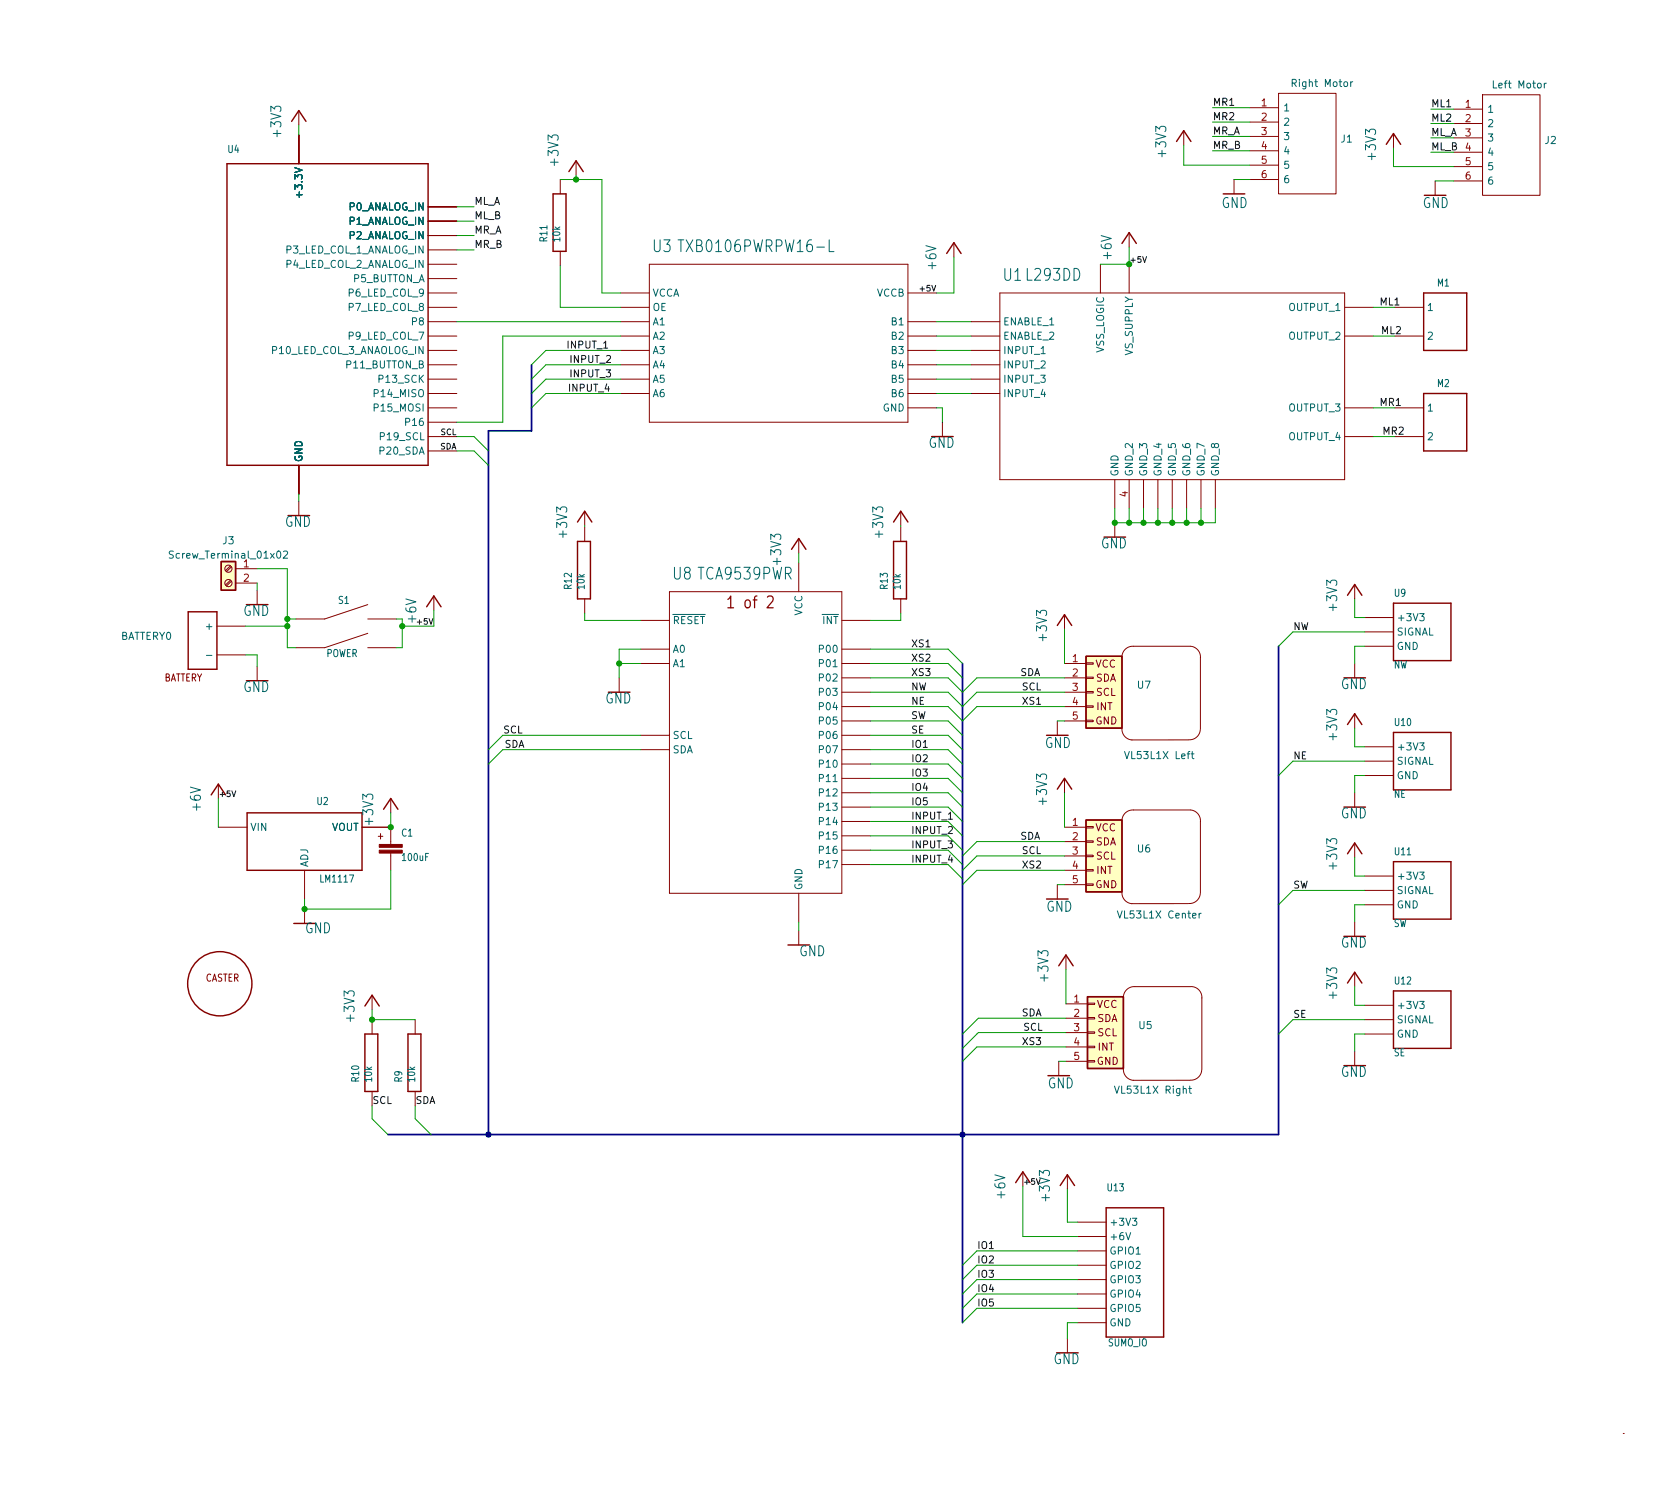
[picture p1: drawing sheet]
<svg xmlns="http://www.w3.org/2000/svg" width="297mm" height="264mm" viewBox="0 0 297 264" stroke-linecap="round" stroke-linejoin="round" font-family="sans-serif">
<g fill="none" stroke="#840000" stroke-width=".18">
<path d="M52.8 19.6v2.5M221 19.1h5.1M226.1 16.5h10.1v17.8h-10.1zM257 19.3h5.1M262.1 16.8h10.2v17.7h-10.2zM52.8 23.9v5.1M75.7 36.6h5.1M75.7 39.1h5.1M99.1 31.8v2.5M101.9 28.4v2.6M209.3 23.1v2.6M218.2 31.8v2.5"/>
<path d="M221 21.6h5.1M221 24.1h5.1M221 26.7h5.1M221 29.2h5.1M221 31.8h5.1M246.4 23.6v2.6M253.7 32v2.5M257 21.8h5.1M257 24.4h5.1M257 26.9h5.1M257 29.5h5.1M257 32h5.1"/>
<path d="M75.7 54.4h5.1M75.7 59.4h5.1M75.7 41.7h5.1M75.7 44.2h5.1M75.7 46.7h5.1M75.7 49.3h5.1M75.7 51.8h5.1M75.7 56.9h5.1M99.1 44.5v2.5M109.7 54.4h5.1M109.7 59.4h5.1M109.7 51.8h5.1"/>
<path d="M109.7 56.9h5.1M114.8 46.7h45.7v28h-45.7zM160.5 59.4h5.1M160.5 51.8h5.1M160.5 56.9h5.1M168.7 42.9v2.6M171.7 59.4h5.1M171.7 56.9h5.1M176.8 51.8h60.9v33h-60.9zM194.6 46.7v5.1M199.6 41.1v2.6M199.6 46.7v5.1"/>
<path d="M237.7 54.4h5.1M237.7 59.4h5.1M246.6 54.4h5.1M246.6 59.4h5.1M75.7 72.1h5.1M75.7 77.2h5.1M75.7 62h5.1M75.7 64.5h5.1M75.7 67.1h5.1M75.7 69.6h5.1M75.7 74.7h5.1M75.7 79.8h5.1"/>
<path d="M109.7 62h5.1M109.7 64.5h5.1M109.7 67.1h5.1M109.7 69.6h5.1M160.5 72.1h5.1M160.5 62h5.1M160.5 64.5h5.1M160.5 67.1h5.1M160.5 69.6h5.1M166.6 74.7v2.5M171.7 62h5.1M171.7 64.5h5.1"/>
<path d="M171.7 67.1h5.1M171.7 69.6h5.1M237.7 72.1h5.1M237.7 77.2h5.1M246.6 72.1h5.1M246.6 77.2h5.1M52.8 82.3v5.1M52.8 88.6v2.6M103.4 90.4v2.6M103.4 93.2v2.6M141.2 95.3v2.5M141.2 99.6v5"/>
<path d="M159.3 90.4v2.6M159.3 93.2v2.6M197.1 84.8v5.1M197.1 92.5v2.5M199.6 84.8v5.1M202.2 84.8v5.1M204.7 84.8v5.1M207.3 84.8v5.1M209.8 84.8v5.1M212.3 84.8v5.1M214.9 84.8v5.1M38.4 110.7h5"/>
<path d="M38.4 115.8h5M40.7 102.6l-.8 .9M40.7 100.1l-.8 .8M40.9 102.8l-.8 .8M40.9 100.3l-.8 .8M41.7 100.6h3.8M41.7 103.1h3.8M45.5 104.4v2.5M45.5 117.9v2.5M65 112l-7.6 2.6h-5.1M65 106.9l-7.6 2.6h-5.1M65 109.5h5.1"/>
<path d="M65 114.6h5.1M76.7 105.4v2.6M103.4 105.9v2.6M109.5 119.9v2.5M113.3 117.3h5.1M113.3 109.7h5.1M113.3 114.8h5.1M118.4 104.6h30.4v53.4h-30.4zM148.8 117.3h5.1M148.8 119.9h5.1M148.8 109.7h5.1M148.8 114.8h5.1"/>
<path d="M159.3 105.9v2.6M188.2 117.3h3.8M188.2 119.9h3.8M188.2 108.7v2.6M192 119.8h1.3v.2h-1.3zM192 117.2h1.3v.3h-1.3zM210.4 114.3h-10a1.91 1.91 0 0 0-2 1.8M210.5 114.3a1.91 1.91 0 0 1 1.7 2M212.2 116.3v12.7M239.5 103.4v2.5M239.5 117.3v2.6M241.3 114.3h5.1"/>
<path d="M241.3 109.2h5.1M241.3 111.8h5.1M38.6 138.7v2.5M113.3 130h5.1M113.3 132.6h5.1M148.8 122.4h5.1M148.8 125h5.1M148.8 127.5h5.1M148.8 130h5.1M148.8 132.6h5.1M148.8 135.1h5.1M148.8 137.7h5.1"/>
<path d="M186.9 127.5v2.5M188.2 122.4h3.8M188.2 125h3.8M188.2 127.5h3.8M188.2 137.7v2.5M192 127.4h1.3v.2h-1.3zM192 124.8h1.3v.3h-1.3zM192 122.3h1.3v.3h-1.3zM198.4 128.8a1.91 1.91 0 0 0 1.8 2.1M210.1 130.9h-10M212.2 129.1a1.91 1.91 0 0 1-2 1.7M239.5 126.2v2.6"/>
<path d="M241.3 132.1h5.1M241.3 137.2h5.1M241.3 134.6h5.1M38.6 146.3h5.1M53.8 153.9v5.1M64 146.3h5.1v3.1M69.1 141.2v2.6M69.1 150.9v3M141.2 158v5.1M148.8 140.2h5.1M148.8 142.7h5.1M148.8 145.3h5.1"/>
<path d="M148.8 147.8h5.1M148.8 150.4h5.1M148.8 152.9h5.1M186.9 156.5v2.5M188.2 146.3h3.8M188.2 148.8h3.8M188.2 151.4h3.8M188.2 153.9h3.8M188.2 156.5h3.8M192 156.3h1.3v.3h-1.3zM192 153.8h1.3v.3h-1.3zM192 151.3h1.3v.2h-1.3z"/>
<path d="M192 148.7h1.3v.3h-1.3zM192 146.2h1.3v.2h-1.3zM198.4 157.8a1.91 1.91 0 0 0 1.8 2M210.1 159.8h-10M210.4 143.3h-10a1.91 1.91 0 0 0-2 1.7M210.5 143.3a1.91 1.91 0 0 1 1.7 2M212.2 158a1.91 1.91 0 0 1-2 1.8M212.2 145.2v12.7M239.5 140.2v2.5M239.5 149.1v2.5M241.3 154.9h5.1M241.3 157.5h5.1"/>
<path d="M53.8 160.8v2.5M65.8 176v2.6M141.2 164.6v2.5M188.5 168.9v2.6M188.5 177.5h3.8M192.3 180h1.2v.2h-1.2zM192.3 177.4h1.2v.3h-1.2zM198.6 176.3a1.91 1.91 0 0 1 2.1-1.8h10a1.9 1.9 0 0 1 1.8 2v12.7M239.5 163.1v2.5M239.5 172v2.5M241.3 160h5.1M241.3 177.8h5.1"/>
<path d="M65.8 180.3v2.6M65.8 193v2.6M73.4 180.3v2.6M73.4 193v2.6M187.2 187.7v2.5M188.5 180.1h3.8M188.5 182.6h3.8M188.5 185.2h3.8M188.5 187.7h3.8M192.3 187.6h1.2v.2h-1.2zM192.3 185h1.2v.3h-1.2zM192.3 182.5h1.2v.3h-1.2z"/>
<path d="M198.6 189a1.91 1.91 0 0 0 1.8 2.1M210.4 191.1h-10M212.5 189.3a1.91 1.91 0 0 1-2.1 1.7M239.5 185.9v2.6M241.3 182.9h5.1M241.3 180.3h5.1M180.8 207.3v2.5M188.7 207.8v2.5M190.5 216.2h5.1M190.5 218.7h5.1M188.7 236.7v2.6M190.5 233.9h5.1"/>
<path d="M190.5 221.2h5.1M190.5 223.8h5.1M190.5 226.3h5.1M190.5 228.9h5.1M190.5 231.4h5.1M287 253.5h.1"/>
<circle cx="40.4" cy="103.1" r=".63"/>
<circle cx="40.4" cy="100.6" r=".63"/>
</g>
<g fill="none" stroke="#840000" stroke-width=".25">
<path d="M40.1 29h35.6v53.3h-35.6zM51.6 21.5l1.2-1.9 1.3 1.9M97.8 34.3h2.3v10.2h-2.3zM100.6 30.4l1.3-2 1.2 2M208 25l1.3-1.9 1.3 1.9M245.1 25.5l1.3-1.9 1.2 1.9M167.4 44.8l1.3-1.9 1.2 1.9M198.4 43.1l1.2-2 1.3 2M251.7 51.8h7.6v10.2h-7.6zM251.7 69.6h7.6v10.2h-7.6zM39.1 99.3h2.6v5.1h-2.6zM102.1 92.3l1.3-1.9 1.2 1.9"/>
<path d="M102.1 95.8h2.3v10.1h-2.3zM140 97.2l1.2-1.9 1.3 1.9M158 95.8h2.3v10.1h-2.3zM158 92.3l1.3-1.9 1.2 1.9M33.3 108.2h5.1v10.2h-5.1zM75.4 107.3l1.3-1.9 1.3 1.9M186.9 110.6l1.3-1.9 1.3 1.9M192 116.1h6.4v12.7h-6.4zM238.3 105.3l1.2-1.9 1.3 1.9M246.4 106.7h10.1v10.1h-10.1zM186.9 139.6l1.3-1.9 1.3 1.9M238.3 128.1l1.2-1.9 1.3 1.9"/>
<path d="M246.4 129.5h10.1v10.2h-10.1zM37.3 140.6l1.3-1.9 1.3 1.9M43.7 143.8h20.3v10.1h-20.3zM67.8 143.1l1.3-1.9 1.3 1.9M192 145h6.4v12.7h-6.4zM238.3 151l1.2-1.9 1.3 1.9M246.4 152.4h10.1v10.2h-10.1zM51.9 163.3h3.9M64.5 177.9l1.3-1.9 1.3 1.9M139.3 167.1h3.8M187.2 170.8l1.3-1.9 1.2 1.9M192.3 176.3h6.3v12.7h-6.3z"/>
<path d="M238.3 173.9l1.2-1.9 1.3 1.9M246.4 175.3h10.1v10.1h-10.1zM64.5 182.9h2.3v10.1h-2.3zM72.1 182.9h2.3v10.1h-2.3zM179.6 209.2l1.2-1.9 1.3 1.9M187.5 209.7l1.2-1.9 1.3 1.9M195.6 213.6h10.1v22.9h-10.1z"/>
<circle cx="38.9" cy="174" r="5.7"/>
</g>
<g fill="none" stroke="#006464" stroke-width=".18">
<path d="M238.8 14.5v.8M239.2 14.5l-.4 .2M273 14.7v.9M273.4 14.7l-.4 .3M52.9 34v.9M119.9 42.4h1M146.6 42.4v2.1h.9M30.6 97.5h-.4l-.2 .1v.3l.5 .3 .1 .3-.2 .2h-.5M50.1 97.6l.5-.1 .2 .3-.7 .9h.7M36.5 115.9h1M251 108.5h.8l-.4 .5 .3 .1v.6l-.1 .1-.6-.1M210.6 133.3h.5"/>
<path d="M210.8 132.9v1.1l.3 .2M251 131.4h.8l-.4 .5 .3 .1v.5l-.1 .2-.6-.2M251 154.2h.8l-.4 .5 .3 .1v.6l-.1 .1-.6-.1M197.6 161.1l.4 1.3 .4-1.3M212 161.5v.9M212.4 161.5l-.4 .3M251 177.1h.8l-.4 .5 .3 .1v.6l-.1 .1-.6-.1M210.2 192.5h.5M210.4 192.1v1.1l.3 .2M199.1 218l.4 1.3 .4-1.3M200.2 215.5h.8l-.4 .4 .3 .2v.5l-.1 .1-.6-.1"/>
</g>
<g fill="#ffffc2" stroke="#ffffc2" stroke-width=".18">
<path d="M192 116.1h6.4v12.7h-6.4z"/>
<path d="M39.1 99.3h2.6v5.1h-2.6z"/>
<path d="M192 145h6.4v12.7h-6.4z"/>
<path d="M192.3 176.3h6.3v12.7h-6.3z"/>
</g>
<g fill="#840000" stroke="#840000" stroke-width=".18">
<path d="M67.1 150.4h4v.5h-4z"/>
<path d="M67.1 149.4h4v.5h-4z"/>
</g>
<path d="M128.7 106l.5-.6v2.1M128.7 107.5h1M135.7 105.6l.2-.2 .6 .1a.63 .63 0 0 1 .1 .8l-1 1.2h1.1" fill="none" stroke="#840000" stroke-width=".22"/>
<path d="M202 45.4l.4 1 .3-1M41 139.9l.3 1 .4-1" fill="none" stroke="#0f0f0f" stroke-width=".18"/>
<path d="M94 64.5v11.7h-7.6v124.5M170.2 117.3v116.6M226.1 114.3v86.4h-157.5" fill="none" stroke="#000084" stroke-width=".3"/>
<g fill="none" stroke="#009600" stroke-width=".18">
<path d="M214.4 19.1h6.6M253 19.3h4M52.8 22.1v1.8M80.8 39.1h3M80.8 36.6h3M99.1 31.8h7.3v20h3.3M101.9 31v.8M209.3 25.7v3.5h11.7M214.4 21.6h6.6M214.4 24.1h6.6M214.4 26.7h6.6M218.2 31.8h2.8"/>
<path d="M246.4 26.2v3.3h10.6M253 26.9h4M253 24.4h4M253 21.8h4M253.7 32h3.3M80.8 41.7h3M80.8 44.2h3M80.8 56.9h28.9M99.1 47v7.4h10.6M109.7 59.4h-20.8v15.3h-8.1M165.6 59.4h6.1M165.6 56.9h6.1"/>
<path d="M168.7 45.5v6.3h-3.1M199.6 43.7v3h-5M242.8 54.4h3.8M242.8 59.4h3.8M80.8 79.8h3l2.6 2.5M80.8 77.2h3l2.6 2.6M109.7 67.1h-13.2l-2.5 2.5M109.7 62h-13.2l-2.5 2.5M109.7 69.6h-13.2l-2.5 2.5M109.7 64.5h-13.2l-2.5 2.6M165.6 72.1h1v2.6M165.6 67.1h6.1"/>
<path d="M165.6 62h6.1M165.6 69.6h6.1M165.6 64.5h6.1M242.8 72.1h3.8M242.8 77.2h3.8M52.8 87.4v1.2M103.4 93v.2M141.2 97.8v1.8M159.3 93v.2M197.1 89.9v2.6h17.8v-2.6M199.6 89.9v2.6M202.2 89.9v2.6"/>
<path d="M204.7 89.9v2.6M207.3 89.9v2.6M209.8 89.9v2.6M212.3 89.9v2.6M43.4 110.7h7.4M43.4 115.8h2.1v2.1M45.5 100.6h5.3v14h1.5M45.5 103.1v1.3M50.8 109.5h1.5M70.1 109.5h1M76.7 108v2.7h-5.6v3.9h-1M103.4 108.5v1.2h9.9"/>
<path d="M109.5 117.3h3.8M113.3 114.8h-3.8v5.1M153.9 119.9h13.7l2.6 2.5 2.5-2.5h15.5M153.9 114.8h13.7l2.6 2.5M153.9 117.3h13.7l2.6 2.6M159.3 108.5v1.2h-5.4M188.2 111.3v6M239.5 105.9v3.3h1.8M241.3 114.3h-1.8v3M241.3 111.8h-12.7l-2.5 2.5M113.3 130h-24.4l-2.5 2.6M113.3 132.6h-24.4l-2.5 2.5"/>
<path d="M153.9 130h13.7l2.6 2.6M153.9 127.5h13.7l2.6 2.5M153.9 132.6h13.7l2.6 2.5M153.9 122.4h13.7l2.6 2.6 2.5-2.6h15.5M153.9 125h13.7l2.6 2.5 2.5-2.5h15.5M153.9 137.7h13.7l2.6 2.5M153.9 135.1h13.7l2.6 2.6M186.9 127.5h1.3M239.5 128.8v3.3h1.8M241.3 137.2h-1.8v3M241.3 134.6h-12.7l-2.5 2.6M38.6 141.2v5.1"/>
<path d="M69.1 143.8v2.5h.2M69.1 153.9v6.9h-15.3v-1.8M153.9 147.8h13.7l2.6 2.6M153.9 150.4h13.7l2.6 2.5M153.9 145.3h13.7l2.6 2.5M153.9 152.9h13.7l2.6 2.5M153.9 140.2h13.7l2.6 2.5M153.9 142.7h13.7l2.6 2.6M186.9 156.5h1.3M188.2 153.9h-15.5l-2.5 2.6M188.2 151.4h-15.5l-2.5 2.5M188.2 140.2v6.1"/>
<path d="M188.2 148.8h-15.5l-2.5 2.6M239.5 151.6v3.3h1.8M241.3 157.5h-12.7l-2.5 2.5M65.8 178.6v1.7h7.6M141.2 163.1v1.5M188.5 171.5v6M239.5 174.5v3.3h1.8M241.3 160h-1.8v3.1M65.8 195.6v2.3l2.8 2.8M73.4 195.6v2.3l2.8 2.8M187.2 187.7h1.3M188.5 182.6h-15.5l-2.8 2.8"/>
<path d="M188.5 180.1h-15.5l-2.8 2.8M188.5 185.2h-15.8l-2.5 2.5M241.3 182.9h-1.8v3M241.3 180.3h-12.7l-2.5 2.6M180.8 209.8v8.9h9.7M188.7 210.3v5.9h1.8M190.5 231.4h-17.8l-2.5 2.5M190.5 223.8h-17.8l-2.5 2.5M190.5 233.9h-1.8v2.8M190.5 226.3h-17.8l-2.5 2.6M190.5 228.9h-17.8l-2.5 2.5M190.5 221.2h-17.8l-2.5 2.6"/>
</g>
<g fill="#009600" stroke="#009600" stroke-width=".18">
<circle cx="50.8" cy="109.5" r=".46"/>
<circle cx="50.8" cy="110.7" r=".46"/>
<circle cx="71.1" cy="110.7" r=".46"/>
<circle cx="109.5" cy="117.3" r=".46"/>
<circle cx="101.9" cy="31.8" r=".46"/>
<circle cx="69.1" cy="146.3" r=".46"/>
<circle cx="65.8" cy="180.3" r=".46"/>
<circle cx="53.8" cy="160.8" r=".46"/>
<circle cx="212.3" cy="92.5" r=".46"/>
<circle cx="204.7" cy="92.5" r=".46"/>
<circle cx="209.8" cy="92.5" r=".46"/>
<circle cx="207.3" cy="92.5" r=".46"/>
<circle cx="197.1" cy="92.5" r=".46"/>
<circle cx="199.6" cy="46.7" r=".46"/>
<circle cx="199.6" cy="92.5" r=".46"/>
<circle cx="202.2" cy="92.5" r=".46"/>
</g>
<g fill="#000084" stroke="#000084" stroke-width=".18">
<circle cx="170.2" cy="200.7" r=".46"/>
<circle cx="86.4" cy="200.7" r=".46"/>
</g>
<g font-size="2.9" fill="#006464">
<text x="115.5" y="44.6">U3</text>
<text x="121.1" y="44.6">TXB0106PWRPW16-L</text>
<text x="177.4" y="49.7">U1 L293DD</text>
<text x="119" y="102.5">U8 TCA9539PWR</text>
</g>
<text font-size="2.9" fill="#840000" x="129.5" y="107.6">1 of 2</text>
<g font-size="2.5" fill="#006464">
<text x="49.7" y="24" transform="rotate(-90 49.7 24)">+3V3</text>
<text x="98.8" y="29.1" transform="rotate(-90 98.8 29.1)">+3V3</text>
<text x="206.2" y="27.6" transform="rotate(-90 206.2 27.6)">+3V3</text>
<text x="243.3" y="28.1" transform="rotate(-90 243.3 28.1)">+3V3</text>
<text x="216" y="36.8">GND</text>
<text x="251.5" y="36.8">GND</text>
<text x="165.6" y="47.5" transform="rotate(-90 165.6 47.5)">+6V</text>
<text x="196.6" y="45.7" transform="rotate(-90 196.6 45.7)">+6V</text>
<text x="164.1" y="79.2">GND</text>
<text x="50.4" y="93.2">GND</text>
<text x="100.3" y="94.9" transform="rotate(-90 100.3 94.9)">+3V3</text>
<text x="156.2" y="94.9" transform="rotate(-90 156.2 94.9)">+3V3</text>
<text x="138.1" y="99.7" transform="rotate(-90 138.1 99.7)">+3V3</text>
<text x="194.6" y="97">GND</text>
<text x="236.4" y="107.8" transform="rotate(-90 236.4 107.8)">+3V3</text>
<text x="43" y="108.9">GND</text>
<text x="185.1" y="113.2" transform="rotate(-90 185.1 113.2)">+3V3</text>
<text x="43" y="122.4">GND</text>
<text x="107" y="124.4">GND</text>
<text x="237" y="121.9">GND</text>
<text x="236.4" y="130.7" transform="rotate(-90 236.4 130.7)">+3V3</text>
<text x="184.7" y="132.3">GND</text>
<text x="35.5" y="143.3" transform="rotate(-90 35.5 143.3)">+6V</text>
<text x="185.1" y="142.1" transform="rotate(-90 185.1 142.1)">+3V3</text>
<text x="66" y="145.7" transform="rotate(-90 66 145.7)">+3V3</text>
<text x="237" y="144.7">GND</text>
<text x="236.4" y="153.5" transform="rotate(-90 236.4 153.5)">+3V3</text>
<text x="185" y="161.3">GND</text>
<text x="53.9" y="165.1">GND</text>
<text x="237" y="167.6">GND</text>
<text x="141.3" y="169.1">GND</text>
<text x="185.4" y="173.4" transform="rotate(-90 185.4 173.4)">+3V3</text>
<text x="236.4" y="176.4" transform="rotate(-90 236.4 176.4)">+3V3</text>
<text x="62.7" y="180.5" transform="rotate(-90 62.7 180.5)">+3V3</text>
<text x="237" y="190.5">GND</text>
<text x="185.2" y="192.5">GND</text>
<text x="177.8" y="211.8" transform="rotate(-90 177.8 211.8)">+6V</text>
<text x="186.2" y="241.3">GND</text>
</g>
<text font-size="2.5" fill="#009600" x="73.6" y="110" transform="rotate(-90 73.6 110)">+6V</text>
<text font-size="2.5" fill="#0f0f0f" x="185.6" y="212.2" transform="rotate(-90 185.6 212.2)">+3V3</text>
<g font-size="1.8" fill="#006464">
<text x="228.8" y="15.4">Right Motor</text>
<text x="264.3" y="15.6">Left Motor</text>
<text x="226.8" y="19.7">1</text>
<text x="226.8" y="22.2">2</text>
<text x="262.9" y="19.9">1</text>
<text x="262.9" y="22.5">2</text>
<text x="40.3" y="27">U4</text>
<text x="226.8" y="24.8">3</text>
<text x="226.8" y="27.3">4</text>
<text x="226.8" y="29.8">5</text>
<text x="237.1" y="25.2">J1</text>
<text x="262.9" y="25">3</text>
<text x="262.9" y="27.6">4</text>
<text x="273.2" y="25.5">J2</text>
<text x="53.5" y="34.1" transform="rotate(-90 53.5 34.1)">+3.3V</text>
<text x="226.8" y="32.4">6</text>
<text x="262.9" y="30.1">5</text>
<text x="262.9" y="32.6">6</text>
<text x="61.6" y="37.2">P0_ANALOG_IN</text>
<text x="61.6" y="39.8">P1_ANALOG_IN</text>
<text x="50.4" y="44.8">P3_LED_COL_1_ANALOG_IN</text>
<text x="50.4" y="47.4">P4_LED_COL_2_ANALOG_IN</text>
<text x="61.6" y="42.3">P2_ANALOG_IN</text>
<text x="96.8" y="42.7" transform="rotate(-90 96.8 42.7)">R11</text>
<text x="99.1" y="42.6" transform="rotate(-90 99.1 42.6)">10k</text>
<text x="61.8" y="52.5">P6_LED_COL_9</text>
<text x="62.4" y="49.9">P5_BUTTON_A</text>
<text x="115.3" y="52.5">VCCA</text>
<text x="155" y="52.5">VCCB</text>
<text x="254.2" y="50.7">M1</text>
<text x="61.8" y="55">P7_LED_COL_8</text>
<text x="73" y="57.5">P8</text>
<text x="115.3" y="57.5">A1</text>
<text x="115.3" y="55">OE</text>
<text x="157.8" y="57.5">B1</text>
<text x="177.3" y="57.5">ENABLE_1</text>
<text x="228" y="55">OUTPUT_1</text>
<text x="252.2" y="55">1</text>
<text x="48.1" y="62.6">P10_LED_COL_3_ANAOLOG_IN</text>
<text x="61.4" y="65.2">P11_BUTTON_B</text>
<text x="61.8" y="60.1">P9_LED_COL_7</text>
<text x="115.3" y="60.1">A2</text>
<text x="115.3" y="62.6">A3</text>
<text x="115.3" y="65.2">A4</text>
<text x="157.8" y="65.2">B4</text>
<text x="157.8" y="62.6">B3</text>
<text x="157.8" y="60.1">B2</text>
<text x="177.3" y="60.1">ENABLE_2</text>
<text x="177.3" y="62.6">INPUT_1</text>
<text x="177.3" y="65.2">INPUT_2</text>
<text x="195.2" y="62.4" transform="rotate(-90 195.2 62.4)">VSS_LOGIC</text>
<text x="200.3" y="62.7" transform="rotate(-90 200.3 62.7)">VS_SUPPLY</text>
<text x="228" y="60.1">OUTPUT_2</text>
<text x="252.2" y="60.1">2</text>
<text x="66.5" y="70.2">P14_MISO</text>
<text x="67.3" y="67.7">P13_SCK</text>
<text x="115.3" y="67.7">A5</text>
<text x="115.3" y="70.2">A6</text>
<text x="157.8" y="70.2">B6</text>
<text x="157.8" y="67.7">B5</text>
<text x="177.3" y="67.7">INPUT_3</text>
<text x="177.3" y="70.2">INPUT_4</text>
<text x="254.2" y="68.4">M2</text>
<text x="66.5" y="72.8">P15_MOSI</text>
<text x="67.5" y="77.9">P19_SCL</text>
<text x="72" y="75.3">P16</text>
<text x="156.1" y="72.8">GND</text>
<text x="228" y="72.8">OUTPUT_3</text>
<text x="228" y="77.9">OUTPUT_4</text>
<text x="252.2" y="72.8">1</text>
<text x="252.2" y="77.9">2</text>
<text x="53.5" y="81.8" transform="rotate(-90 53.5 81.8)">GND</text>
<text x="67.3" y="80.4">P20_SDA</text>
<text x="197.7" y="84.3" transform="rotate(-90 197.7 84.3)">GND</text>
<text x="200.3" y="84.3" transform="rotate(-90 200.3 84.3)">GND_2</text>
<text x="202.8" y="84.3" transform="rotate(-90 202.8 84.3)">GND_3</text>
<text x="205.4" y="84.3" transform="rotate(-90 205.4 84.3)">GND_4</text>
<text x="207.9" y="84.3" transform="rotate(-90 207.9 84.3)">GND_5</text>
<text x="210.4" y="84.3" transform="rotate(-90 210.4 84.3)">GND_6</text>
<text x="213" y="84.3" transform="rotate(-90 213 84.3)">GND_7</text>
<text x="215.5" y="84.3" transform="rotate(-90 215.5 84.3)">GND_8</text>
<text x="30.7" y="98.8">Screw_Terminal_01x02</text>
<text x="39.4" y="96.2">J3</text>
<text x="59.9" y="106.8">S1</text>
<text x="101.1" y="104.1" transform="rotate(-90 101.1 104.1)">R12</text>
<text x="103.4" y="104.1" transform="rotate(-90 103.4 104.1)">10k</text>
<text x="157" y="104.1" transform="rotate(-90 157 104.1)">R13</text>
<text x="159.3" y="104.1" transform="rotate(-90 159.3 104.1)">10k</text>
<text x="246.6" y="105.5">U9</text>
<text x="21.2" y="113.2">BATTERY0</text>
<text x="36.8" y="111.4">+</text>
<text x="118.9" y="110.4">~{RESET}</text>
<text x="141.9" y="108.9" transform="rotate(-90 141.9 108.9)">VCC</text>
<text x="144.1" y="110.4">~{INT}</text>
<text x="246.9" y="109.9">+3V3</text>
<text x="246.9" y="112.4">SIGNAL</text>
<text x="57.6" y="116.2">POWER</text>
<text x="118.9" y="118">A1</text>
<text x="118.9" y="115.4">A0</text>
<text x="145.2" y="115.4">P00</text>
<text x="145.2" y="118">P01</text>
<text x="246.4" y="118.2">NW</text>
<text x="246.9" y="114.9">GND</text>
<text x="145.2" y="120.5">P02</text>
<text x="145.2" y="123.1">P03</text>
<text x="145.2" y="125.6">P04</text>
<text x="201.1" y="121.8">U7</text>
<text x="118.9" y="130.7">SCL</text>
<text x="145.2" y="130.7">P06</text>
<text x="145.2" y="128.1">P05</text>
<text x="246.7" y="128.4">U10</text>
<text x="118.9" y="133.2">SDA</text>
<text x="145.2" y="133.2">P07</text>
<text x="145.2" y="135.8">P10</text>
<text x="199.4" y="134.2">VL53L1X Left</text>
<text x="246.9" y="132.7">+3V3</text>
<text x="246.9" y="137.8">GND</text>
<text x="246.9" y="135.3">SIGNAL</text>
<text x="56.1" y="142.4">U2</text>
<text x="145.2" y="138.3">P11</text>
<text x="145.2" y="140.8">P12</text>
<text x="145.2" y="143.4">P13</text>
<text x="246.5" y="141.1">NE</text>
<text x="44.2" y="146.9">VIN</text>
<text x="58.6" y="146.9">VOUT</text>
<text x="71" y="147.9">C1</text>
<text x="145.2" y="145.9">P14</text>
<text x="145.2" y="148.5">P15</text>
<text x="54.5" y="153.4" transform="rotate(-90 54.5 153.4)">ADJ</text>
<text x="71.3" y="152.3">100uF</text>
<text x="145.2" y="151">P16</text>
<text x="145.2" y="153.5">P17</text>
<text x="201.1" y="150.7">U6</text>
<text x="246.7" y="151.3">U11</text>
<text x="246.9" y="155.6">+3V3</text>
<text x="56.8" y="156.1">LM1117</text>
<text x="141.9" y="157.5" transform="rotate(-90 141.9 157.5)">GND</text>
<text x="246.9" y="160.7">GND</text>
<text x="246.9" y="158.1">SIGNAL</text>
<text x="198.2" y="162.4">VL53L1X Center</text>
<text x="246.4" y="164">SW</text>
<text x="246.7" y="174.1">U12</text>
<text x="246.9" y="178.4">+3V3</text>
<text x="201.4" y="182">U5</text>
<text x="246.9" y="183.5">GND</text>
<text x="246.9" y="181">SIGNAL</text>
<text x="63.5" y="191.3" transform="rotate(-90 63.5 191.3)">R10</text>
<text x="65.8" y="191.2" transform="rotate(-90 65.8 191.2)">10k</text>
<text x="71.1" y="191.4" transform="rotate(-90 71.1 191.4)">R9</text>
<text x="73.4" y="191.2" transform="rotate(-90 73.4 191.2)">10k</text>
<text x="246.4" y="186.8">SE</text>
<text x="197.6" y="193.4">VL53L1X Right</text>
<text x="195.9" y="210.7">U13</text>
<text x="196.1" y="216.8">+3V3</text>
<text x="196.1" y="219.3">+6V</text>
<text x="196.1" y="221.9">GPIO1</text>
<text x="196.1" y="224.4">GPIO2</text>
<text x="196.1" y="226.9">GPIO3</text>
<text x="196.1" y="229.5">GPIO4</text>
<text x="196.1" y="232">GPIO5</text>
<text x="195.9" y="238.1">SUMO_IO</text>
<text x="196.1" y="234.6">GND</text>
</g>
<g font-size="1.8" fill="#0f0f0f">
<text x="214.4" y="21.2">MR2</text>
<text x="214.4" y="23.8">MR_A</text>
<text x="214.4" y="18.7">MR1</text>
<text x="253" y="19">ML1</text>
<text x="253" y="21.5">ML2</text>
<text x="214.4" y="26.3">MR_B</text>
<text x="253" y="26.6">ML_B</text>
<text x="253" y="24">ML_A</text>
<text x="83.8" y="41.3">MR_A</text>
<text x="83.8" y="36.2">ML_A</text>
<text x="83.8" y="38.8">ML_B</text>
<text x="83.8" y="43.8">MR_B</text>
<text x="243.8" y="54">ML1</text>
<text x="244.1" y="59.1">ML2</text>
<text x="243.8" y="71.8">MR1</text>
<text x="244.3" y="76.9">MR2</text>
</g>
<g font-size="1.8" fill="#a90000">
<text x="223" y="18.8">1</text>
<text x="223" y="21.3">2</text>
<text x="223" y="23.9">3</text>
<text x="259.1" y="19.1">1</text>
<text x="259.1" y="21.6">2</text>
<text x="223" y="26.4">4</text>
<text x="223" y="29">5</text>
<text x="259.1" y="24.1">3</text>
<text x="259.1" y="26.7">4</text>
<text x="259.1" y="29.2">5</text>
<text x="223" y="31.5">6</text>
<text x="259.1" y="31.8">6</text>
<text x="199.4" y="87.9" transform="rotate(-90 199.4 87.9)">4</text>
<text x="43.1" y="100.3">1</text>
<text x="43.1" y="102.9">2</text>
<text x="189.6" y="117.1">1</text>
<text x="189.6" y="119.6">2</text>
<text x="189.6" y="122.2">3</text>
<text x="189.6" y="124.7">4</text>
<text x="189.6" y="127.3">5</text>
<text x="189.6" y="146">1</text>
<text x="189.6" y="148.6">2</text>
<text x="189.6" y="151.1">3</text>
<text x="189.6" y="153.7">4</text>
<text x="189.6" y="156.2">5</text>
<text x="189.9" y="177.3">1</text>
<text x="189.9" y="179.8">2</text>
<text x="189.9" y="182.4">3</text>
<text x="189.9" y="184.9">4</text>
<text x="189.9" y="187.5">5</text>
</g>
<g font-size="1.8" fill="#840000">
<text x="193.6" y="118.1">VCC</text>
<text x="28.9" y="120.5">BATTERY</text>
<text x="193.7" y="120.5">SDA</text>
<text x="193.8" y="123.1">SCL</text>
<text x="193.9" y="125.6">INT</text>
<text x="193.6" y="128.1">GND</text>
<text x="66.8" y="148.5">+</text>
<text x="193.6" y="147">VCC</text>
<text x="193.7" y="149.5">SDA</text>
<text x="193.8" y="152">SCL</text>
<text x="193.9" y="154.6">INT</text>
<text x="193.6" y="157.1">GND</text>
<text x="36.3" y="173.6">CASTER</text>
<text x="193.9" y="178.3">VCC</text>
<text x="193.9" y="180.7">SDA</text>
<text x="194" y="183.3">SCL</text>
<text x="194.1" y="185.8">INT</text>
<text x="193.9" y="188.3">GND</text>
</g>
<g font-size="1.7" fill="#0f0f0f">
<text x="100.1" y="61.6">INPUT_1</text>
<text x="100.6" y="64.2">INPUT_2</text>
<text x="100.3" y="69.3">INPUT_4</text>
<text x="100.6" y="66.7">INPUT_3</text>
<text x="228.6" y="111.4">NW</text>
<text x="161" y="117">XS2</text>
<text x="161" y="114.5">XS1</text>
<text x="161" y="119.5">XS3</text>
<text x="180.3" y="119.5">SDA</text>
<text x="161" y="124.6">NE</text>
<text x="161" y="122.1">NW</text>
<text x="180.6" y="124.6">XS1</text>
<text x="180.6" y="122.1">SCL</text>
<text x="88.9" y="129.7">SCL</text>
<text x="161" y="129.7">SE</text>
<text x="161" y="127.2">SW</text>
<text x="89.2" y="132.2">SDA</text>
<text x="161" y="137.3">IO3</text>
<text x="161" y="132.2">IO1</text>
<text x="161" y="134.8">IO2</text>
<text x="228.6" y="134.3">NE</text>
<text x="161" y="142.4">IO5</text>
<text x="161" y="139.9">IO4</text>
<text x="161" y="144.9">INPUT_1</text>
<text x="161" y="147.5">INPUT_2</text>
<text x="180.3" y="148.5">SDA</text>
<text x="161" y="150">INPUT_3</text>
<text x="161" y="152.6">INPUT_4</text>
<text x="180.6" y="151">SCL</text>
<text x="180.6" y="153.6">XS2</text>
<text x="228.6" y="157.1">SW</text>
<text x="180.6" y="179.7">SDA</text>
<text x="228.6" y="180">SE</text>
<text x="180.6" y="184.8">XS3</text>
<text x="180.8" y="182.3">SCL</text>
<text x="65.8" y="195.2">SCL</text>
<text x="73.4" y="195.2">SDA</text>
<text x="172.7" y="220.9">IO1</text>
<text x="172.7" y="223.4">IO2</text>
<text x="172.7" y="226">IO3</text>
<text x="172.7" y="228.5">IO4</text>
<text x="172.7" y="231.1">IO5</text>
</g>
<g font-size="1.4" fill="#0f0f0f">
<text x="199.6" y="46.5">+5V</text>
<text x="163.1" y="51.5">+5V</text>
<text x="77.9" y="76.9">SCL</text>
<text x="77.8" y="79.5">SDA</text>
<text x="74.2" y="110.5">+5V</text>
<text x="38.6" y="140.9">+5V</text>
<text x="180.8" y="209.5">+5V</text>
</g>
</svg>
